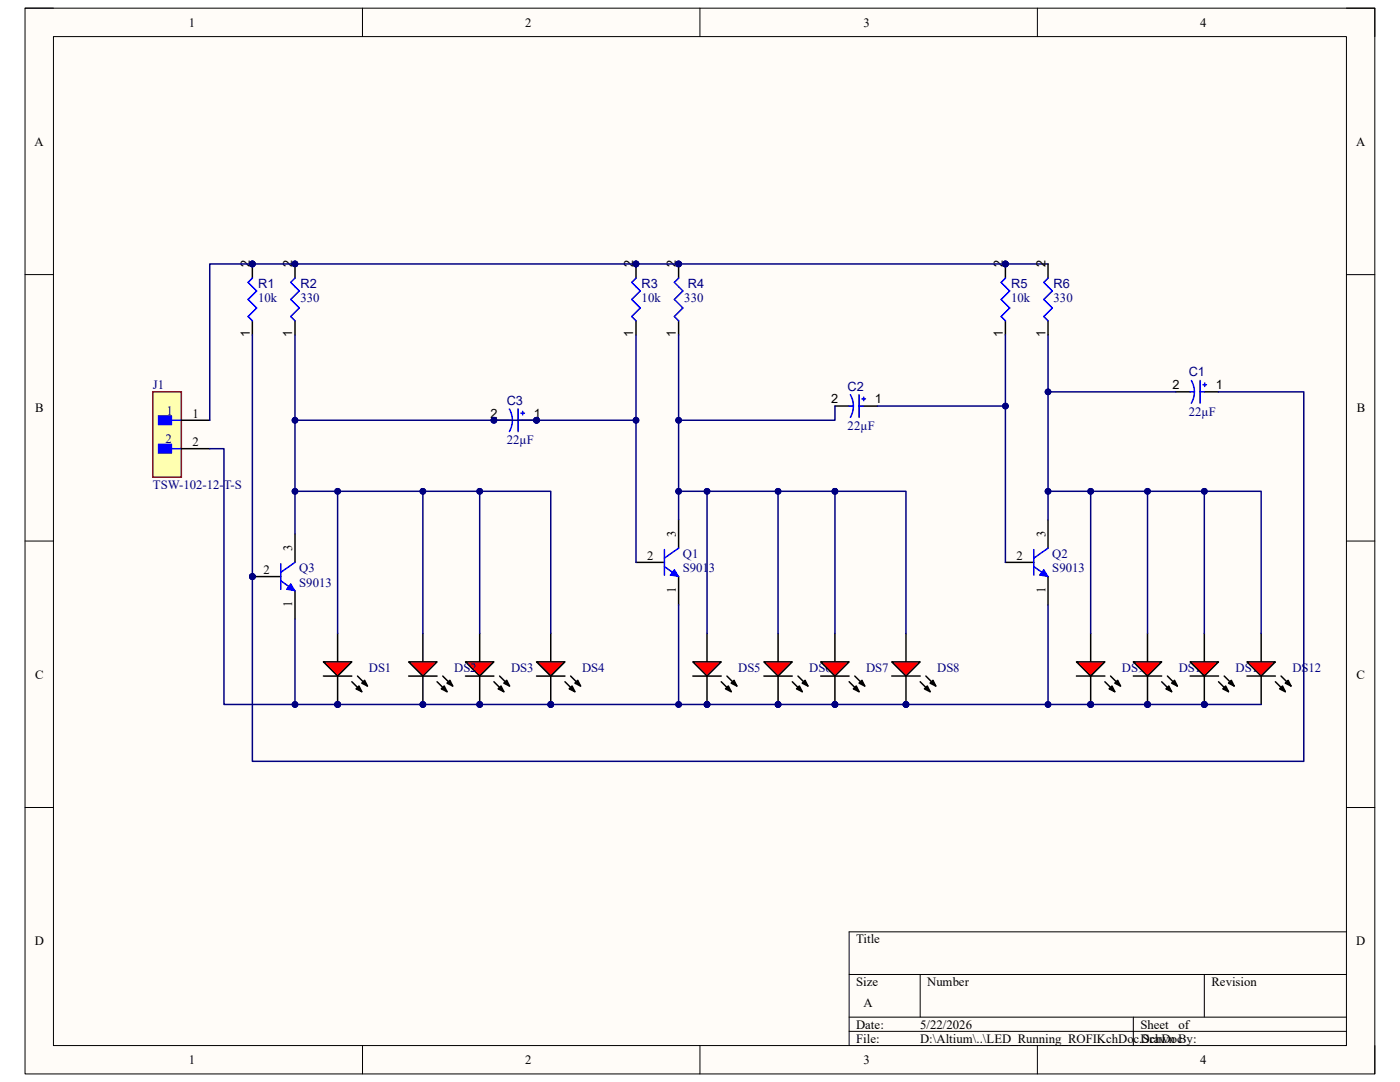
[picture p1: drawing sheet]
<svg xmlns="http://www.w3.org/2000/svg" width="279mm" height="216mm" viewBox="0 0 279 216" stroke-linecap="round" stroke-linejoin="round" font-family="sans-serif">
<path d="M5 1.6h269.4v212.7h-269.4z" fill-rule="evenodd" fill="#fffcf8"/>
<path d="M5 1.6h269.4v212.7h-269.4z" fill="none" stroke="#000" stroke-width=".2"/>
<path d="M10.7 7.3h258v201.3h-258z" fill-rule="evenodd" fill="#fffcf8"/>
<g fill="none" stroke="#000" stroke-width=".2">
<path d="M5 1.6h5.7M10.7 7.3h258v201.3h-258zM72.3 1.6v5.7M139.7 1.6v5.7M207 1.6v5.7M268.7 1.6h5.7v5.7M5 54.8h5.7M268.7 54.8h5.7M5 108h5.7M268.7 108h5.7M5 161.1h5.7M268.7 161.1h5.7"/>
<path d="M169.5 194.4h99.2M183.6 194.4v8.6M240.3 194.4v8.6M268.7 185.9h-99.2v22.7M72.3 208.6v5.7M139.7 208.6v5.7M169.5 203h99.2M169.5 205.8h99.2M207 208.6v5.7M226.2 203v5.6M274.4 208.6v5.7"/>
</g>
<circle cx="109.9" cy="140.6" r=".57" fill="#000080"/>
<circle cx="109.9" cy="140.6" r=".57" fill="none" stroke="#000080" stroke-width=".2"/>
<path d="M109.9 126.4v5.7M109.9 134.9v5.7" fill="none" stroke="#000" stroke-width=".3"/>
<circle cx="109.9" cy="140.6" r=".57" fill="#000080"/>
<circle cx="109.9" cy="140.6" r=".57" fill="none" stroke="#000080" stroke-width=".2"/>
<path d="M107.1 132.1h5.6l-2.8 2.8z" fill="#f00"/>
<path d="M107.1 132.1h5.6l-2.8 2.8zM107.1 134.9h5.6M112.7 136l2 2M113.6 137.5l.6-.6 .5 1.1zM113.9 134.9l2 2M115.3 135.7l.6 1.2-1.2-.6z" fill="none" stroke="#000" stroke-width=".3"/>
<path d="M113.6 137.5l.6-.6 .5 1.1zM115.3 135.7l.6 1.2-1.2-.6z" fill="#000"/>
<circle cx="95.7" cy="140.6" r=".57" fill="#000080"/>
<circle cx="95.7" cy="140.6" r=".57" fill="none" stroke="#000080" stroke-width=".2"/>
<path d="M95.7 126.4v5.7M95.7 134.9v5.7" fill="none" stroke="#000" stroke-width=".3"/>
<circle cx="95.7" cy="140.6" r=".57" fill="#000080"/>
<circle cx="95.7" cy="140.6" r=".57" fill="none" stroke="#000080" stroke-width=".2"/>
<path d="M92.9 132.1h5.7l-2.9 2.8z" fill="#f00"/>
<path d="M92.9 132.1h5.7l-2.9 2.8zM92.9 134.9h5.7M98.6 136l2 2M99.7 134.9l2 2M100 136.9l.6 1.1-1.2-.5zM100.6 136.3l.5-.6 .6 1.2z" fill="none" stroke="#000" stroke-width=".3"/>
<path d="M100 136.9l.6 1.1-1.2-.5zM100.6 136.3l.5-.6 .6 1.2z" fill="#000"/>
<circle cx="67.4" cy="140.6" r=".57" fill="#000080"/>
<circle cx="67.4" cy="140.6" r=".57" fill="none" stroke="#000080" stroke-width=".2"/>
<path d="M67.4 126.4v5.7M67.4 134.9v5.7" fill="none" stroke="#000" stroke-width=".3"/>
<circle cx="67.4" cy="140.6" r=".57" fill="#000080"/>
<circle cx="67.4" cy="140.6" r=".57" fill="none" stroke="#000080" stroke-width=".2"/>
<path d="M64.5 132.1h5.7l-2.8 2.8z" fill="#f00"/>
<path d="M64.5 132.1h5.7l-2.8 2.8zM64.5 134.9h5.7M70.2 136l2 2M71.3 134.9l2 2M71.6 136.9l.6 1.1-1.1-.5zM72.8 135.7l.5 1.2-1.1-.6z" fill="none" stroke="#000" stroke-width=".3"/>
<path d="M71.6 136.9l.6 1.1-1.1-.5zM72.8 135.7l.5 1.2-1.1-.6z" fill="#000"/>
<circle cx="84.4" cy="140.6" r=".57" fill="#000080"/>
<circle cx="84.4" cy="140.6" r=".57" fill="none" stroke="#000080" stroke-width=".2"/>
<path d="M84.4 126.4v5.7M84.4 134.9v5.7" fill="none" stroke="#000" stroke-width=".3"/>
<circle cx="84.4" cy="140.6" r=".57" fill="#000080"/>
<circle cx="84.4" cy="140.6" r=".57" fill="none" stroke="#000080" stroke-width=".2"/>
<path d="M81.6 132.1h5.6l-2.8 2.8z" fill="#f00"/>
<path d="M81.6 132.1h5.6l-2.8 2.8zM81.6 134.9h5.6M87.2 136l2 2M88.1 137.5l.5-.6 .6 1.1zM88.4 134.9l1.9 2M89.2 136.3l.6-.6 .5 1.2z" fill="none" stroke="#000" stroke-width=".3"/>
<path d="M88.1 137.5l.5-.6 .6 1.1zM89.2 136.3l.6-.6 .5 1.2z" fill="#000"/>
<circle cx="141.1" cy="140.6" r=".57" fill="#000080"/>
<circle cx="141.1" cy="140.6" r=".57" fill="none" stroke="#000080" stroke-width=".2"/>
<path d="M141.1 126.4v5.7M141.1 134.9v5.7" fill="none" stroke="#000" stroke-width=".3"/>
<circle cx="141.1" cy="140.6" r=".57" fill="#000080"/>
<circle cx="141.1" cy="140.6" r=".57" fill="none" stroke="#000080" stroke-width=".2"/>
<path d="M138.3 132.1h5.6l-2.8 2.8z" fill="#f00"/>
<path d="M138.3 132.1h5.6l-2.8 2.8zM138.3 134.9h5.6M143.9 136l2 2M144.8 137.5l.6-.6 .5 1.1zM145.1 134.9l2 2M146.5 135.7l.6 1.2-1.2-.6z" fill="none" stroke="#000" stroke-width=".3"/>
<path d="M144.8 137.5l.6-.6 .5 1.1zM146.5 135.7l.6 1.2-1.2-.6z" fill="#000"/>
<circle cx="155.3" cy="140.6" r=".57" fill="#000080"/>
<circle cx="155.3" cy="140.6" r=".57" fill="none" stroke="#000080" stroke-width=".2"/>
<path d="M155.3 126.4v5.7M155.3 134.9v5.7" fill="none" stroke="#000" stroke-width=".3"/>
<circle cx="155.3" cy="140.6" r=".57" fill="#000080"/>
<circle cx="155.3" cy="140.6" r=".57" fill="none" stroke="#000080" stroke-width=".2"/>
<path d="M152.4 132.1h5.7l-2.8 2.8z" fill="#f00"/>
<path d="M152.4 132.1h5.7l-2.8 2.8zM152.4 134.9h5.7M158.1 136l2 2M159 137.5l.5-.6 .6 1.1zM159.3 134.9l1.9 2M160.1 136.3l.6-.6 .5 1.2z" fill="none" stroke="#000" stroke-width=".3"/>
<path d="M159 137.5l.5-.6 .6 1.1zM160.1 136.3l.6-.6 .5 1.2z" fill="#000"/>
<circle cx="166.6" cy="140.6" r=".57" fill="#000080"/>
<circle cx="166.6" cy="140.6" r=".57" fill="none" stroke="#000080" stroke-width=".2"/>
<path d="M166.6 126.4v5.7M166.6 134.9v5.7" fill="none" stroke="#000" stroke-width=".3"/>
<circle cx="166.6" cy="140.6" r=".57" fill="#000080"/>
<circle cx="166.6" cy="140.6" r=".57" fill="none" stroke="#000080" stroke-width=".2"/>
<path d="M163.8 132.1h5.7l-2.9 2.8z" fill="#f00"/>
<path d="M163.8 132.1h5.7l-2.9 2.8zM163.8 134.9h5.7M169.5 136l1.9 2M170.3 137.5l.6-.6 .5 1.1zM170.6 134.9l2 2M171.4 136.3l.6-.6 .6 1.2z" fill="none" stroke="#000" stroke-width=".3"/>
<path d="M170.3 137.5l.6-.6 .5 1.1zM171.4 136.3l.6-.6 .6 1.2z" fill="#000"/>
<circle cx="180.8" cy="140.6" r=".57" fill="#000080"/>
<circle cx="180.8" cy="140.6" r=".57" fill="none" stroke="#000080" stroke-width=".2"/>
<path d="M180.8 126.4v5.7M180.8 134.9v5.7" fill="none" stroke="#000" stroke-width=".3"/>
<circle cx="180.8" cy="140.6" r=".57" fill="#000080"/>
<circle cx="180.8" cy="140.6" r=".57" fill="none" stroke="#000080" stroke-width=".2"/>
<path d="M178 132.1h5.6l-2.8 2.8z" fill="#f00"/>
<path d="M178 132.1h5.6l-2.8 2.8zM178 134.9h5.6M183.6 136l2 2M184.8 134.9l2 2M185.1 136.9l.5 1.1-1.1-.5zM185.6 136.3l.6-.5 .6 1.1z" fill="none" stroke="#000" stroke-width=".3"/>
<path d="M185.1 136.9l.5 1.1-1.1-.5zM185.6 136.3l.6-.5 .6 1.1z" fill="#000"/>
<circle cx="217.7" cy="140.6" r=".57" fill="#000080"/>
<circle cx="217.7" cy="140.6" r=".57" fill="none" stroke="#000080" stroke-width=".2"/>
<path d="M217.7 126.4v5.7M217.7 134.9v5.7" fill="none" stroke="#000" stroke-width=".3"/>
<circle cx="217.7" cy="140.6" r=".57" fill="#000080"/>
<circle cx="217.7" cy="140.6" r=".57" fill="none" stroke="#000080" stroke-width=".2"/>
<path d="M214.8 132.1h5.7l-2.8 2.8z" fill="#f00"/>
<path d="M214.8 132.1h5.7l-2.8 2.8zM214.8 134.9h5.7M220.5 136l2 2M221.4 137.5l.5-.6 .6 1.1zM221.6 134.9l2 2M222.5 136.3l.6-.5 .5 1.1z" fill="none" stroke="#000" stroke-width=".3"/>
<path d="M221.4 137.5l.5-.6 .6 1.1zM222.5 136.3l.6-.5 .5 1.1z" fill="#000"/>
<circle cx="229" cy="140.6" r=".57" fill="#000080"/>
<circle cx="229" cy="140.6" r=".57" fill="none" stroke="#000080" stroke-width=".2"/>
<path d="M229 126.4v5.7M229 134.9v5.7" fill="none" stroke="#000" stroke-width=".3"/>
<circle cx="229" cy="140.6" r=".57" fill="#000080"/>
<circle cx="229" cy="140.6" r=".57" fill="none" stroke="#000080" stroke-width=".2"/>
<path d="M226.2 132.1h5.6l-2.8 2.8z" fill="#f00"/>
<path d="M226.2 132.1h5.6l-2.8 2.8zM226.2 134.9h5.6M231.8 136l2 2M233 134.9l2 2M233.3 136.9l.5 1.1-1.1-.5zM233.8 136.3l.6-.5 .6 1.1z" fill="none" stroke="#000" stroke-width=".3"/>
<path d="M233.3 136.9l.5 1.1-1.1-.5zM233.8 136.3l.6-.5 .6 1.1z" fill="#000"/>
<circle cx="240.4" cy="140.6" r=".57" fill="#000080"/>
<circle cx="240.4" cy="140.6" r=".57" fill="none" stroke="#000080" stroke-width=".2"/>
<path d="M240.3 126.4v5.7M240.3 134.9v5.7" fill="none" stroke="#000" stroke-width=".3"/>
<circle cx="240.4" cy="140.6" r=".57" fill="#000080"/>
<circle cx="240.4" cy="140.6" r=".57" fill="none" stroke="#000080" stroke-width=".2"/>
<path d="M237.5 132.1h5.7l-2.9 2.8z" fill="#f00"/>
<path d="M237.5 132.1h5.7l-2.9 2.8zM237.5 134.9h5.7M243.2 136l2 2M244.3 134.9l2 2M244.6 136.9l.6 1.1-1.2-.5zM245.2 136.3l.5-.5 .6 1.1zM251.7 126.4v5.7M251.7 134.9v5.7" fill="none" stroke="#000" stroke-width=".3"/>
<path d="M244.6 136.9l.6 1.1-1.2-.5zM245.2 136.3l.5-.5 .6 1.1z" fill="#000"/>
<path d="M248.9 132.1h5.6l-2.8 2.8z" fill="#f00"/>
<path d="M248.9 132.1h5.6l-2.8 2.8zM248.9 134.9h5.6M254.5 136l2 2M255.7 134.9l2 2M255.9 136.9l.6 1.1-1.1-.5zM256.5 136.3l.6-.5 .6 1.1z" fill="none" stroke="#000" stroke-width=".3"/>
<path d="M255.9 136.9l.6 1.1-1.1-.5zM256.5 136.3l.6-.5 .6 1.1z" fill="#000"/>
<circle cx="50.4" cy="52.7" r=".57" fill="#000080"/>
<circle cx="50.4" cy="52.7" r=".57" fill="none" stroke="#000080" stroke-width=".2"/>
<path d="M50.4 52.7v2.8" fill="none" stroke="#000" stroke-width=".3"/>
<circle cx="50.4" cy="52.7" r=".57" fill="#000080"/>
<circle cx="50.4" cy="52.7" r=".57" fill="none" stroke="#000080" stroke-width=".2"/>
<path d="M50.4 64v2.8" fill="none" stroke="#000" stroke-width=".3"/>
<path d="M50.4 55.5l-.9 .9 1.7 1.7-1.7 1.7 1.7 1.7-1.7 1.7 .9 .8" fill="none" stroke="#00f" stroke-width=".3"/>
<circle cx="126.9" cy="52.7" r=".57" fill="#000080"/>
<circle cx="126.9" cy="52.7" r=".57" fill="none" stroke="#000080" stroke-width=".2"/>
<path d="M126.9 52.7v2.8" fill="none" stroke="#000" stroke-width=".3"/>
<circle cx="126.9" cy="52.7" r=".57" fill="#000080"/>
<circle cx="126.9" cy="52.7" r=".57" fill="none" stroke="#000080" stroke-width=".2"/>
<path d="M126.9 64v2.8" fill="none" stroke="#000" stroke-width=".3"/>
<path d="M126.9 55.5l-.8 .9 1.7 1.7-1.7 1.7 1.7 1.7-1.7 1.7 .8 .8" fill="none" stroke="#00f" stroke-width=".3"/>
<circle cx="200.7" cy="52.7" r=".57" fill="#000080"/>
<circle cx="200.7" cy="52.7" r=".57" fill="none" stroke="#000080" stroke-width=".2"/>
<path d="M200.6 52.7v2.8" fill="none" stroke="#000" stroke-width=".3"/>
<circle cx="200.7" cy="52.7" r=".57" fill="#000080"/>
<circle cx="200.7" cy="52.7" r=".57" fill="none" stroke="#000080" stroke-width=".2"/>
<path d="M200.6 64v2.8" fill="none" stroke="#000" stroke-width=".3"/>
<path d="M200.6 55.5l-.8 .9 1.7 1.7-1.7 1.7 1.7 1.7-1.7 1.7 .8 .8" fill="none" stroke="#00f" stroke-width=".3"/>
<circle cx="107.1" cy="83.9" r=".57" fill="#000080"/>
<circle cx="107.1" cy="83.9" r=".57" fill="none" stroke="#000080" stroke-width=".2"/>
<circle cx="98.6" cy="83.9" r=".57" fill="#000080"/>
<circle cx="98.6" cy="83.9" r=".57" fill="none" stroke="#000080" stroke-width=".2"/>
<path d="M104.2 83.9h2.9" fill="none" stroke="#000" stroke-width=".3"/>
<circle cx="107.1" cy="83.9" r=".57" fill="#000080"/>
<circle cx="107.1" cy="83.9" r=".57" fill="none" stroke="#000080" stroke-width=".2"/>
<path d="M98.6 83.9h2.8" fill="none" stroke="#000" stroke-width=".3"/>
<circle cx="98.6" cy="83.9" r=".57" fill="#000080"/>
<circle cx="98.6" cy="83.9" r=".57" fill="none" stroke="#000080" stroke-width=".2"/>
<g fill="none" stroke="#00f" stroke-width=".3">
<path d="M169.7 78.8l.4 .8 .2 1.4M171.4 78.8v4.5M172 79.6h.7M172.4 79.2v.8M237.5 78.2h.9M237.8 75.9l.5 1.4 .1 .9M238.4 78.2l-.1 .9-.5 1.3M239.5 75.9v4.6M239.5 78.2h.8M240.1 76.8h.7M240.4 76.4v.7M101.4 83.9h.9"/>
<path d="M101.7 81.6l.3 .9 .3 1.4M102.3 83.9l-.1 .9-.5 1.3M103.4 81.6v4.5M103.4 83.9h.8M104 82.4h.7M104.3 82.1v.7M169.5 81h.8M170.3 81l-.2 1.4-.4 .9M171.4 81h.9"/>
</g>
<path d="M234.7 78.2h2.8M240.3 78.2h2.9M166.6 81h2.9M172.3 81h2.8" fill="none" stroke="#000" stroke-width=".3"/>
<circle cx="50.4" cy="115.1" r=".57" fill="#000080"/>
<circle cx="50.4" cy="115.1" r=".57" fill="none" stroke="#000080" stroke-width=".2"/>
<path d="M50.4 115.1h5.6M58.9 117.9v5.7" fill="none" stroke="#000" stroke-width=".3"/>
<circle cx="50.4" cy="115.1" r=".57" fill="#000080"/>
<circle cx="50.4" cy="115.1" r=".57" fill="none" stroke="#000080" stroke-width=".2"/>
<path d="M58.9 106.5v5.7" fill="none" stroke="#000" stroke-width=".3"/>
<path d="M56 115.9l2.9 2M56 112.5v5.1M58.9 112.2l-2.9 2" fill="none" stroke="#00f" stroke-width=".3"/>
<path d="M58 116.5l.9 1.4-1.7-.3z" fill="#00f"/>
<path d="M58 116.5l.9 1.4-1.7-.3z" fill="none" stroke="#00f" stroke-width=".2"/>
<path d="M126.9 112.2h5.7M135.4 103.7v5.7M135.4 115.1v5.6" fill="none" stroke="#000" stroke-width=".3"/>
<path d="M132.6 113.1l2.8 2M132.6 109.7v5.1M135.4 109.4l-2.8 2" fill="none" stroke="#00f" stroke-width=".3"/>
<path d="M134.6 113.6l.8 1.5-1.7-.3z" fill="#00f"/>
<path d="M134.6 113.6l.8 1.5-1.7-.3z" fill="none" stroke="#00f" stroke-width=".2"/>
<path d="M200.6 112.2h5.7M209.2 103.7v5.7M209.2 115.1v5.6" fill="none" stroke="#000" stroke-width=".3"/>
<path d="M206.3 113.1l2.9 2M206.3 109.7v5.1M209.2 109.4l-2.9 2" fill="none" stroke="#00f" stroke-width=".3"/>
<path d="M208.3 113.6l.9 1.5-1.7-.3z" fill="#00f"/>
<path d="M208.3 113.6l.9 1.5-1.7-.3z" fill="none" stroke="#00f" stroke-width=".2"/>
<path d="M30.5 78.2h5.7v17h-5.7z" fill-rule="evenodd" fill="#ffffb0"/>
<path d="M30.5 78.2h5.7v17h-5.7z" fill="none" stroke="#800000" stroke-width=".3"/>
<path d="M31.6 83h2.6v1.7h-2.6z" fill-rule="evenodd" fill="#00f"/>
<path d="M31.6 83h2.6v1.7h-2.6zM34.2 83.9h2" fill="none" stroke="#00f" stroke-width=".3"/>
<path d="M31.6 88.7h2.6v1.7h-2.6z" fill-rule="evenodd" fill="#00f"/>
<path d="M31.6 88.7h2.6v1.7h-2.6zM34.2 89.5h2" fill="none" stroke="#00f" stroke-width=".3"/>
<path d="M36.2 83.9h5.7M36.2 89.5h5.7" fill="none" stroke="#000" stroke-width=".3"/>
<circle cx="58.9" cy="52.7" r=".57" fill="#000080"/>
<circle cx="58.9" cy="52.7" r=".57" fill="none" stroke="#000080" stroke-width=".2"/>
<path d="M58.9 52.7v2.8" fill="none" stroke="#000" stroke-width=".3"/>
<circle cx="58.9" cy="52.7" r=".57" fill="#000080"/>
<circle cx="58.9" cy="52.7" r=".57" fill="none" stroke="#000080" stroke-width=".2"/>
<path d="M58.9 64v2.8" fill="none" stroke="#000" stroke-width=".3"/>
<path d="M58.9 55.5l-.9 .9 1.7 1.7-1.7 1.7 1.7 1.7-1.7 1.7 .9 .8" fill="none" stroke="#00f" stroke-width=".3"/>
<circle cx="135.4" cy="52.7" r=".57" fill="#000080"/>
<circle cx="135.4" cy="52.7" r=".57" fill="none" stroke="#000080" stroke-width=".2"/>
<path d="M135.4 52.7v2.8" fill="none" stroke="#000" stroke-width=".3"/>
<circle cx="135.4" cy="52.7" r=".57" fill="#000080"/>
<circle cx="135.4" cy="52.7" r=".57" fill="none" stroke="#000080" stroke-width=".2"/>
<path d="M135.4 64v2.8" fill="none" stroke="#000" stroke-width=".3"/>
<path d="M135.4 55.5l-.8 .9 1.7 1.7-1.7 1.7 1.7 1.7-1.7 1.7 .8 .8" fill="none" stroke="#00f" stroke-width=".3"/>
<path d="M58.9 66.8v39.7" fill="none" stroke="#000080" stroke-width=".3"/>
<circle cx="58.9" cy="83.9" r=".57" fill="#000080"/>
<circle cx="58.9" cy="83.9" r=".57" fill="none" stroke="#000080" stroke-width=".2"/>
<circle cx="58.9" cy="98" r=".57" fill="#000080"/>
<circle cx="58.9" cy="98" r=".57" fill="none" stroke="#000080" stroke-width=".2"/>
<path d="M58.9 123.6v17h8.5" fill="none" stroke="#000080" stroke-width=".3"/>
<circle cx="58.9" cy="140.6" r=".57" fill="#000080"/>
<circle cx="58.9" cy="140.6" r=".57" fill="none" stroke="#000080" stroke-width=".2"/>
<circle cx="67.4" cy="140.6" r=".57" fill="#000080"/>
<circle cx="67.4" cy="140.6" r=".57" fill="none" stroke="#000080" stroke-width=".2"/>
<path d="M67.4 140.6h42.5" fill="none" stroke="#000080" stroke-width=".3"/>
<circle cx="109.9" cy="140.6" r=".57" fill="#000080"/>
<circle cx="109.9" cy="140.6" r=".57" fill="none" stroke="#000080" stroke-width=".2"/>
<circle cx="95.7" cy="140.6" r=".57" fill="#000080"/>
<circle cx="95.7" cy="140.6" r=".57" fill="none" stroke="#000080" stroke-width=".2"/>
<circle cx="84.4" cy="140.6" r=".57" fill="#000080"/>
<circle cx="84.4" cy="140.6" r=".57" fill="none" stroke="#000080" stroke-width=".2"/>
<circle cx="67.4" cy="140.6" r=".57" fill="#000080"/>
<circle cx="67.4" cy="140.6" r=".57" fill="none" stroke="#000080" stroke-width=".2"/>
<path d="M58.9 98h51v28.4" fill="none" stroke="#000080" stroke-width=".3"/>
<circle cx="58.9" cy="98" r=".57" fill="#000080"/>
<circle cx="58.9" cy="98" r=".57" fill="none" stroke="#000080" stroke-width=".2"/>
<circle cx="67.4" cy="98" r=".57" fill="#000080"/>
<circle cx="67.4" cy="98" r=".57" fill="none" stroke="#000080" stroke-width=".2"/>
<circle cx="84.4" cy="98" r=".57" fill="#000080"/>
<circle cx="84.4" cy="98" r=".57" fill="none" stroke="#000080" stroke-width=".2"/>
<circle cx="95.7" cy="98" r=".57" fill="#000080"/>
<circle cx="95.7" cy="98" r=".57" fill="none" stroke="#000080" stroke-width=".2"/>
<path d="M95.7 98v28.4" fill="none" stroke="#000080" stroke-width=".3"/>
<circle cx="95.7" cy="98" r=".57" fill="#000080"/>
<circle cx="95.7" cy="98" r=".57" fill="none" stroke="#000080" stroke-width=".2"/>
<path d="M84.4 98v28.4" fill="none" stroke="#000080" stroke-width=".3"/>
<circle cx="84.4" cy="98" r=".57" fill="#000080"/>
<circle cx="84.4" cy="98" r=".57" fill="none" stroke="#000080" stroke-width=".2"/>
<path d="M67.4 98v28.4" fill="none" stroke="#000080" stroke-width=".3"/>
<circle cx="67.4" cy="98" r=".57" fill="#000080"/>
<circle cx="67.4" cy="98" r=".57" fill="none" stroke="#000080" stroke-width=".2"/>
<path d="M50.4 52.7h-8.5v31.2" fill="none" stroke="#000080" stroke-width=".3"/>
<circle cx="50.4" cy="52.7" r=".57" fill="#000080"/>
<circle cx="50.4" cy="52.7" r=".57" fill="none" stroke="#000080" stroke-width=".2"/>
<path d="M200.6 52.7h8.6" fill="none" stroke="#000080" stroke-width=".3"/>
<circle cx="200.7" cy="52.7" r=".57" fill="#000080"/>
<circle cx="200.7" cy="52.7" r=".57" fill="none" stroke="#000080" stroke-width=".2"/>
<path d="M126.9 66.8v45.4" fill="none" stroke="#000080" stroke-width=".3"/>
<circle cx="126.9" cy="83.9" r=".57" fill="#000080"/>
<circle cx="126.9" cy="83.9" r=".57" fill="none" stroke="#000080" stroke-width=".2"/>
<path d="M135.4 66.8v36.9" fill="none" stroke="#000080" stroke-width=".3"/>
<circle cx="135.4" cy="83.9" r=".57" fill="#000080"/>
<circle cx="135.4" cy="83.9" r=".57" fill="none" stroke="#000080" stroke-width=".2"/>
<circle cx="135.4" cy="98" r=".57" fill="#000080"/>
<circle cx="135.4" cy="98" r=".57" fill="none" stroke="#000080" stroke-width=".2"/>
<path d="M135.4 120.7v19.9h5.7" fill="none" stroke="#000080" stroke-width=".3"/>
<circle cx="135.4" cy="140.6" r=".57" fill="#000080"/>
<circle cx="135.4" cy="140.6" r=".57" fill="none" stroke="#000080" stroke-width=".2"/>
<circle cx="141.1" cy="140.6" r=".57" fill="#000080"/>
<circle cx="141.1" cy="140.6" r=".57" fill="none" stroke="#000080" stroke-width=".2"/>
<path d="M141.1 140.6h14.2" fill="none" stroke="#000080" stroke-width=".3"/>
<circle cx="155.3" cy="140.6" r=".57" fill="#000080"/>
<circle cx="155.3" cy="140.6" r=".57" fill="none" stroke="#000080" stroke-width=".2"/>
<circle cx="141.1" cy="140.6" r=".57" fill="#000080"/>
<circle cx="141.1" cy="140.6" r=".57" fill="none" stroke="#000080" stroke-width=".2"/>
<path d="M155.3 140.6h11.3" fill="none" stroke="#000080" stroke-width=".3"/>
<circle cx="155.3" cy="140.6" r=".57" fill="#000080"/>
<circle cx="155.3" cy="140.6" r=".57" fill="none" stroke="#000080" stroke-width=".2"/>
<circle cx="166.6" cy="140.6" r=".57" fill="#000080"/>
<circle cx="166.6" cy="140.6" r=".57" fill="none" stroke="#000080" stroke-width=".2"/>
<path d="M166.6 140.6h14.2" fill="none" stroke="#000080" stroke-width=".3"/>
<circle cx="166.6" cy="140.6" r=".57" fill="#000080"/>
<circle cx="166.6" cy="140.6" r=".57" fill="none" stroke="#000080" stroke-width=".2"/>
<circle cx="180.8" cy="140.6" r=".57" fill="#000080"/>
<circle cx="180.8" cy="140.6" r=".57" fill="none" stroke="#000080" stroke-width=".2"/>
<path d="M141.1 98v28.4" fill="none" stroke="#000080" stroke-width=".3"/>
<circle cx="141.1" cy="98" r=".57" fill="#000080"/>
<circle cx="141.1" cy="98" r=".57" fill="none" stroke="#000080" stroke-width=".2"/>
<path d="M155.3 98v28.4" fill="none" stroke="#000080" stroke-width=".3"/>
<circle cx="155.3" cy="98" r=".57" fill="#000080"/>
<circle cx="155.3" cy="98" r=".57" fill="none" stroke="#000080" stroke-width=".2"/>
<path d="M166.6 98h14.2v28.4" fill="none" stroke="#000080" stroke-width=".3"/>
<circle cx="166.6" cy="98" r=".57" fill="#000080"/>
<circle cx="166.6" cy="98" r=".57" fill="none" stroke="#000080" stroke-width=".2"/>
<path d="M166.6 98v28.4" fill="none" stroke="#000080" stroke-width=".3"/>
<circle cx="166.6" cy="98" r=".57" fill="#000080"/>
<circle cx="166.6" cy="98" r=".57" fill="none" stroke="#000080" stroke-width=".2"/>
<path d="M200.6 66.8v45.4" fill="none" stroke="#000080" stroke-width=".3"/>
<circle cx="200.7" cy="81" r=".57" fill="#000080"/>
<circle cx="200.7" cy="81" r=".57" fill="none" stroke="#000080" stroke-width=".2"/>
<path d="M209.2 66.8v36.9" fill="none" stroke="#000080" stroke-width=".3"/>
<circle cx="209.2" cy="78.2" r=".57" fill="#000080"/>
<circle cx="209.2" cy="78.2" r=".57" fill="none" stroke="#000080" stroke-width=".2"/>
<circle cx="209.2" cy="98" r=".57" fill="#000080"/>
<circle cx="209.2" cy="98" r=".57" fill="none" stroke="#000080" stroke-width=".2"/>
<path d="M209.2 120.7v19.9h8.5" fill="none" stroke="#000080" stroke-width=".3"/>
<circle cx="209.2" cy="140.6" r=".57" fill="#000080"/>
<circle cx="209.2" cy="140.6" r=".57" fill="none" stroke="#000080" stroke-width=".2"/>
<circle cx="217.7" cy="140.6" r=".57" fill="#000080"/>
<circle cx="217.7" cy="140.6" r=".57" fill="none" stroke="#000080" stroke-width=".2"/>
<path d="M217.7 140.6h11.3" fill="none" stroke="#000080" stroke-width=".3"/>
<circle cx="229" cy="140.6" r=".57" fill="#000080"/>
<circle cx="229" cy="140.6" r=".57" fill="none" stroke="#000080" stroke-width=".2"/>
<circle cx="217.7" cy="140.6" r=".57" fill="#000080"/>
<circle cx="217.7" cy="140.6" r=".57" fill="none" stroke="#000080" stroke-width=".2"/>
<path d="M229 140.6h11.3" fill="none" stroke="#000080" stroke-width=".3"/>
<circle cx="229" cy="140.6" r=".57" fill="#000080"/>
<circle cx="229" cy="140.6" r=".57" fill="none" stroke="#000080" stroke-width=".2"/>
<circle cx="240.4" cy="140.6" r=".57" fill="#000080"/>
<circle cx="240.4" cy="140.6" r=".57" fill="none" stroke="#000080" stroke-width=".2"/>
<path d="M240.3 140.6h11.4" fill="none" stroke="#000080" stroke-width=".3"/>
<circle cx="240.4" cy="140.6" r=".57" fill="#000080"/>
<circle cx="240.4" cy="140.6" r=".57" fill="none" stroke="#000080" stroke-width=".2"/>
<path d="M209.2 98h42.5v28.4" fill="none" stroke="#000080" stroke-width=".3"/>
<circle cx="209.2" cy="98" r=".57" fill="#000080"/>
<circle cx="209.2" cy="98" r=".57" fill="none" stroke="#000080" stroke-width=".2"/>
<circle cx="217.7" cy="98" r=".57" fill="#000080"/>
<circle cx="217.7" cy="98" r=".57" fill="none" stroke="#000080" stroke-width=".2"/>
<circle cx="229" cy="98" r=".57" fill="#000080"/>
<circle cx="229" cy="98" r=".57" fill="none" stroke="#000080" stroke-width=".2"/>
<circle cx="240.4" cy="98" r=".57" fill="#000080"/>
<circle cx="240.4" cy="98" r=".57" fill="none" stroke="#000080" stroke-width=".2"/>
<path d="M240.3 98v28.4" fill="none" stroke="#000080" stroke-width=".3"/>
<circle cx="240.4" cy="98" r=".57" fill="#000080"/>
<circle cx="240.4" cy="98" r=".57" fill="none" stroke="#000080" stroke-width=".2"/>
<path d="M229 98v28.4" fill="none" stroke="#000080" stroke-width=".3"/>
<circle cx="229" cy="98" r=".57" fill="#000080"/>
<circle cx="229" cy="98" r=".57" fill="none" stroke="#000080" stroke-width=".2"/>
<path d="M217.7 98v28.4" fill="none" stroke="#000080" stroke-width=".3"/>
<circle cx="217.7" cy="98" r=".57" fill="#000080"/>
<circle cx="217.7" cy="98" r=".57" fill="none" stroke="#000080" stroke-width=".2"/>
<path d="M58.9 83.9h48.2" fill="none" stroke="#000080" stroke-width=".3"/>
<circle cx="58.9" cy="83.9" r=".57" fill="#000080"/>
<circle cx="58.9" cy="83.9" r=".57" fill="none" stroke="#000080" stroke-width=".2"/>
<circle cx="98.6" cy="83.9" r=".57" fill="#000080"/>
<circle cx="98.6" cy="83.9" r=".57" fill="none" stroke="#000080" stroke-width=".2"/>
<circle cx="107.1" cy="83.9" r=".57" fill="#000080"/>
<circle cx="107.1" cy="83.9" r=".57" fill="none" stroke="#000080" stroke-width=".2"/>
<path d="M107.1 83.9h19.8" fill="none" stroke="#000080" stroke-width=".3"/>
<circle cx="107.1" cy="83.9" r=".57" fill="#000080"/>
<circle cx="107.1" cy="83.9" r=".57" fill="none" stroke="#000080" stroke-width=".2"/>
<circle cx="126.9" cy="83.9" r=".57" fill="#000080"/>
<circle cx="126.9" cy="83.9" r=".57" fill="none" stroke="#000080" stroke-width=".2"/>
<path d="M166.6 81v2.9h-31.2" fill="none" stroke="#000080" stroke-width=".3"/>
<circle cx="135.4" cy="83.9" r=".57" fill="#000080"/>
<circle cx="135.4" cy="83.9" r=".57" fill="none" stroke="#000080" stroke-width=".2"/>
<path d="M175.1 81h25.5" fill="none" stroke="#000080" stroke-width=".3"/>
<circle cx="200.7" cy="81" r=".57" fill="#000080"/>
<circle cx="200.7" cy="81" r=".57" fill="none" stroke="#000080" stroke-width=".2"/>
<path d="M209.2 78.2h25.5" fill="none" stroke="#000080" stroke-width=".3"/>
<circle cx="209.2" cy="78.2" r=".57" fill="#000080"/>
<circle cx="209.2" cy="78.2" r=".57" fill="none" stroke="#000080" stroke-width=".2"/>
<path d="M41.9 89.5h2.8v51.1h14.2" fill="none" stroke="#000080" stroke-width=".3"/>
<circle cx="58.9" cy="140.6" r=".57" fill="#000080"/>
<circle cx="58.9" cy="140.6" r=".57" fill="none" stroke="#000080" stroke-width=".2"/>
<path d="M109.9 140.6h25.5" fill="none" stroke="#000080" stroke-width=".3"/>
<circle cx="109.9" cy="140.6" r=".57" fill="#000080"/>
<circle cx="109.9" cy="140.6" r=".57" fill="none" stroke="#000080" stroke-width=".2"/>
<circle cx="135.4" cy="140.6" r=".57" fill="#000080"/>
<circle cx="135.4" cy="140.6" r=".57" fill="none" stroke="#000080" stroke-width=".2"/>
<path d="M180.8 140.6h28.4" fill="none" stroke="#000080" stroke-width=".3"/>
<circle cx="180.8" cy="140.6" r=".57" fill="#000080"/>
<circle cx="180.8" cy="140.6" r=".57" fill="none" stroke="#000080" stroke-width=".2"/>
<circle cx="209.2" cy="140.6" r=".57" fill="#000080"/>
<circle cx="209.2" cy="140.6" r=".57" fill="none" stroke="#000080" stroke-width=".2"/>
<path d="M135.4 98h31.2" fill="none" stroke="#000080" stroke-width=".3"/>
<circle cx="135.4" cy="98" r=".57" fill="#000080"/>
<circle cx="135.4" cy="98" r=".57" fill="none" stroke="#000080" stroke-width=".2"/>
<circle cx="141.1" cy="98" r=".57" fill="#000080"/>
<circle cx="141.1" cy="98" r=".57" fill="none" stroke="#000080" stroke-width=".2"/>
<circle cx="155.3" cy="98" r=".57" fill="#000080"/>
<circle cx="155.3" cy="98" r=".57" fill="none" stroke="#000080" stroke-width=".2"/>
<circle cx="166.6" cy="98" r=".57" fill="#000080"/>
<circle cx="166.6" cy="98" r=".57" fill="none" stroke="#000080" stroke-width=".2"/>
<path d="M50.4 52.7h76.5" fill="none" stroke="#000080" stroke-width=".3"/>
<circle cx="50.4" cy="52.7" r=".57" fill="#000080"/>
<circle cx="50.4" cy="52.7" r=".57" fill="none" stroke="#000080" stroke-width=".2"/>
<circle cx="58.9" cy="52.7" r=".57" fill="#000080"/>
<circle cx="58.9" cy="52.7" r=".57" fill="none" stroke="#000080" stroke-width=".2"/>
<circle cx="126.9" cy="52.7" r=".57" fill="#000080"/>
<circle cx="126.9" cy="52.7" r=".57" fill="none" stroke="#000080" stroke-width=".2"/>
<path d="M126.9 52.7h73.7" fill="none" stroke="#000080" stroke-width=".3"/>
<circle cx="126.9" cy="52.7" r=".57" fill="#000080"/>
<circle cx="126.9" cy="52.7" r=".57" fill="none" stroke="#000080" stroke-width=".2"/>
<circle cx="135.4" cy="52.7" r=".57" fill="#000080"/>
<circle cx="135.4" cy="52.7" r=".57" fill="none" stroke="#000080" stroke-width=".2"/>
<circle cx="200.7" cy="52.7" r=".57" fill="#000080"/>
<circle cx="200.7" cy="52.7" r=".57" fill="none" stroke="#000080" stroke-width=".2"/>
<path d="M50.4 66.8v48.3" fill="none" stroke="#000080" stroke-width=".3"/>
<circle cx="50.4" cy="115.1" r=".57" fill="#000080"/>
<circle cx="50.4" cy="115.1" r=".57" fill="none" stroke="#000080" stroke-width=".2"/>
<path d="M243.2 78.2h17v73.7h-209.8v-36.8" fill="none" stroke="#000080" stroke-width=".3"/>
<circle cx="50.4" cy="115.1" r=".57" fill="#000080"/>
<circle cx="50.4" cy="115.1" r=".57" fill="none" stroke="#000080" stroke-width=".2"/>
<path d="M209.2 52.7v2.8M209.2 64v2.8" fill="none" stroke="#000" stroke-width=".3"/>
<path d="M209.2 55.5l-.9 .9 1.7 1.7-1.7 1.7 1.7 1.7-1.7 1.7 .9 .8" fill="none" stroke="#00f" stroke-width=".3"/>
<g font-size="2.5">
<text x="37.7" y="5.3">1</text>
<text x="104.8" y="5.3">2</text>
<text x="172.3" y="5.3">3</text>
<text x="239.5" y="5.3">4</text>
<text x="6.9" y="29.1">A</text>
<text x="270.6" y="29.1">A</text>
<text x="49.8" y="53.2" transform="rotate(-90 49.8 53.2)">2</text>
<text x="58.3" y="53.2" transform="rotate(-90 58.3 53.2)">2</text>
<text x="126.4" y="53.2" transform="rotate(-90 126.4 53.2)">2</text>
<text x="134.9" y="53.2" transform="rotate(-90 134.9 53.2)">2</text>
<text x="200.1" y="53.2" transform="rotate(-90 200.1 53.2)">2</text>
<text x="208.6" y="53.2" transform="rotate(-90 208.6 53.2)">2</text>
<text x="49.8" y="67.2" transform="rotate(-90 49.8 67.2)">1</text>
<text x="58.3" y="67.2" transform="rotate(-90 58.3 67.2)">1</text>
<text x="126.4" y="67.2" transform="rotate(-90 126.4 67.2)">1</text>
<text x="134.9" y="67.2" transform="rotate(-90 134.9 67.2)">1</text>
<text x="200.1" y="67.2" transform="rotate(-90 200.1 67.2)">1</text>
<text x="208.6" y="67.2" transform="rotate(-90 208.6 67.2)">1</text>
<text x="234" y="77.6">2</text>
<text x="242.6" y="77.6">1</text>
<text x="7" y="82.3">B</text>
<text x="38.4" y="83.3">1</text>
<text x="97.9" y="83.3">2</text>
<text x="106.5" y="83.3">1</text>
<text x="165.9" y="80.5">2</text>
<text x="174.6" y="80.5">1</text>
<text x="270.8" y="82.3">B</text>
<text x="38.4" y="89">2</text>
<text x="134.9" y="107.1" transform="rotate(-90 134.9 107.1)">3</text>
<text x="208.6" y="107.1" transform="rotate(-90 208.6 107.1)">3</text>
<text x="58.3" y="109.9" transform="rotate(-90 58.3 109.9)">3</text>
<text x="129.2" y="111.7">2</text>
<text x="202.9" y="111.7">2</text>
<text x="52.6" y="114.5">2</text>
<text x="134.9" y="118.3" transform="rotate(-90 134.9 118.3)">1</text>
<text x="208.6" y="118.3" transform="rotate(-90 208.6 118.3)">1</text>
<text x="58.3" y="121.1" transform="rotate(-90 58.3 121.1)">1</text>
<text x="7" y="135.4">C</text>
<text x="270.7" y="135.4">C</text>
<text x="6.9" y="188.6">D</text>
<text x="170.9" y="188.2">Title</text>
<text x="270.7" y="188.6">D</text>
<text x="170.9" y="196.7">Size</text>
<text x="185" y="196.7">Number</text>
<text x="241.8" y="196.7">Revision</text>
<text x="172.3" y="201">A</text>
<text x="170.9" y="205.2">Date:</text>
<text x="170.9" y="208.1">File:</text>
<text x="183.6" y="205.2">5/22/2026</text>
<text x="183.7" y="208.1">D:\Altium\..\LED_Running_ROFIKchDoc.SchDoc</text>
<text x="227.6" y="208.1">Drawn By:</text>
<text x="227.6" y="205.2">Sheet</text>
<text x="235.2" y="205.2">of</text>
<text x="37.7" y="212.3">1</text>
<text x="104.8" y="212.3">2</text>
<text x="172.3" y="212.3">3</text>
<text x="239.5" y="212.3">4</text>
</g>
<g font-size="2.5" fill="#000080">
<text x="51.5" y="57.5">R1</text>
<text x="60" y="57.5">R2</text>
<text x="128.1" y="57.5">R3</text>
<text x="137.3" y="57.5">R4</text>
<text x="201.8" y="57.5">R5</text>
<text x="210.3" y="57.5">R6</text>
<text x="51.5" y="60.3">10k</text>
<text x="60" y="60.3">330</text>
<text x="128.1" y="60.3">10k</text>
<text x="136.6" y="60.3">330</text>
<text x="201.8" y="60.3">10k</text>
<text x="210.3" y="60.3">330</text>
<text x="30.5" y="77.6">J1</text>
<text x="169.2" y="77.9">C2</text>
<text x="237.2" y="75.1">C1</text>
<text x="33.2" y="82.8">1</text>
<text x="101.1" y="80.8">C3</text>
<text x="237.2" y="83">22µF</text>
<text x="33" y="88.4">2</text>
<text x="101.1" y="88.7">22µF</text>
<text x="169.2" y="85.9">22µF</text>
<text x="30.5" y="97.5">TSW-102-12-T-S</text>
<text x="136.3" y="111.4">Q1</text>
<text x="210" y="111.4">Q2</text>
<text x="59.7" y="114.2">Q3</text>
<text x="59.7" y="117.1">S9013</text>
<text x="136.3" y="114.2">S9013</text>
<text x="210" y="114.2">S9013</text>
<text x="73.6" y="134.1">DS1</text>
<text x="90.6" y="134.1">DS2</text>
<text x="102" y="134.1">DS3</text>
<text x="116.2" y="134.1">DS4</text>
<text x="147.3" y="134.1">DS5</text>
<text x="161.5" y="134.1">DS6</text>
<text x="172.8" y="134.1">DS7</text>
<text x="187" y="134.1">DS8</text>
<text x="223.9" y="134.1">DS9</text>
<text x="235.2" y="134.1">DS10</text>
<text x="246.6" y="134.1">DS11</text>
<text x="257.9" y="134.1">DS12</text>
</g>
</svg>
